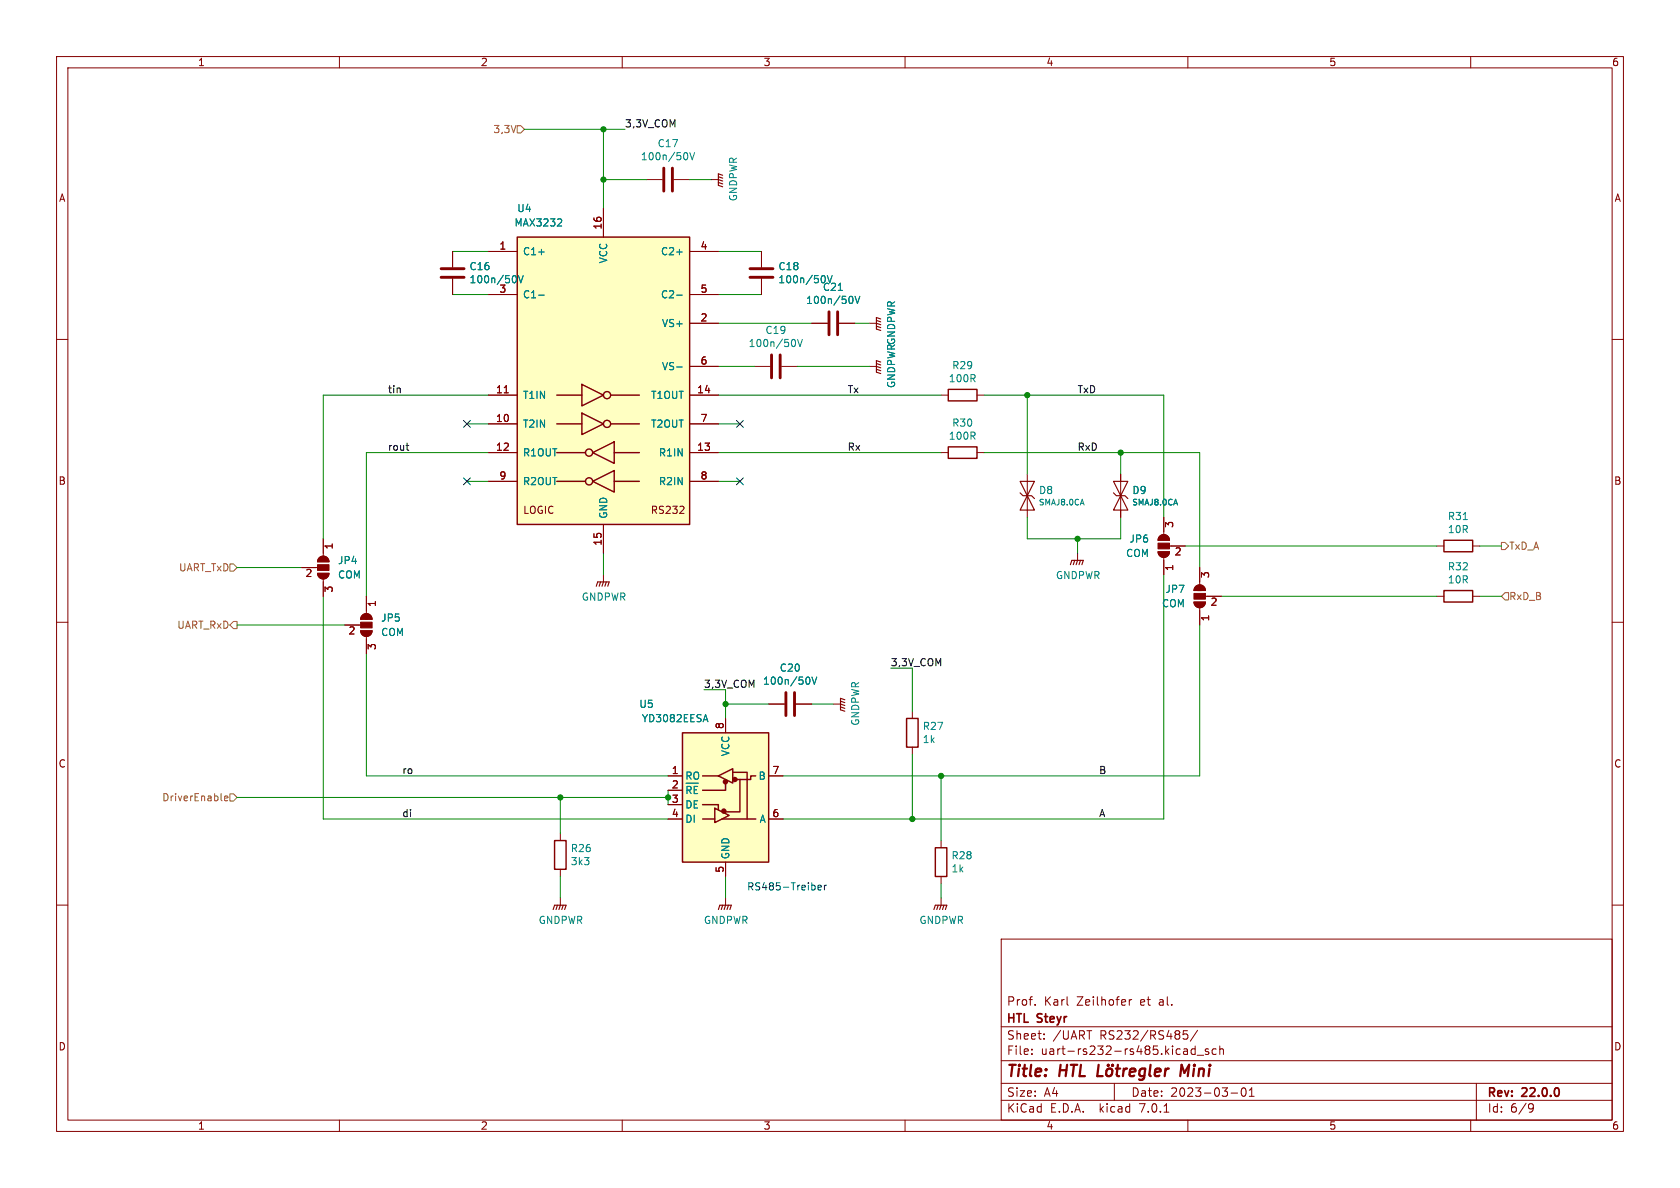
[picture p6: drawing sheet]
<svg xmlns="http://www.w3.org/2000/svg" width="297mm" height="210mm" viewBox="0 0 297 210" stroke-linecap="round" stroke-linejoin="round" font-family="sans-serif">
<g fill="none" stroke="#840000" stroke-width=".18">
<path d="M10 10h277v190h-277zM12 12h273v186h-273zM60 10v2M110 10v2M160 10v2M210 10v2M260 10v2M106.7 36.8v5.1M114.3 31.8h2.8M119.1 31.8h2.8M125.7 31.8h1.3M10 60h2"/>
<path d="M80 44.5v2.7M80 49.3v2.8M86.4 44.5h5M86.4 52.1h5M121.9 57.2h5.1M121.9 44.5h5.1M121.9 52.1h5.1M134.6 44.5v2.7M134.6 49.3v2.8M143.5 57.2h2.8M148.3 57.2h2.8M153.7 57.2h1.2"/>
<path d="M285 60h2M86.4 74.9h5M86.4 69.9h5M89.1 69.4h.8M121.9 64.8h5.1M121.9 74.9h5.1M121.9 69.9h5.1M133.3 64.8h2.8M138.2 64.8h2.8M153.7 64.8h1.2M166.4 69.9h1.2M172.7 69.9h1.3"/>
<path d="M56.4 98.6a1.02 1.02 0 0 1 1.1-.2 1.02 1.02 0 0 1 .7 .9h-2.1zM57.1 95.3v3M86.4 80h5M86.4 85.1h5M106.7 92.7v5.1M121.9 80h5.1M121.9 85.1h5.1M166.4 80h1.2M172.7 80h1.3M181.6 83.8v7.6M190.5 97.8v1.3M198.1 83.8v7.6"/>
<path d="M204.7 97.5h2.1a1.02 1.02 0 0 1-1.1 1 1.02 1.02 0 0 1-1-1zM205 94.8a1.02 1.02 0 0 1 1.1-.2 1.02 1.02 0 0 1 .7 .9h-2.1zM205.7 91.4v3.1M205.7 98.6v3M206.8 96.5h2.7M254 96.5h1.3M260.3 96.5h1.3M10 110h2M53.3 100.3h2.8M56.1 101.3h2.1a1.02 1.02 0 0 1-1.1 1.1 1.02 1.02 0 0 1-1-1.1zM57.1 102.4v3M61 110.5h2.8"/>
<path d="M63.8 111.5h2a1.02 1.02 0 0 1-1 1 1.02 1.02 0 0 1-1-1zM64.1 108.7a1.02 1.02 0 0 1 1.1-.2 1.02 1.02 0 0 1 .6 1h-2zM64.8 105.4v3.1M64.8 112.5v3.1M106.7 101.6v1.3M211.1 106.4h2a1.02 1.02 0 0 1-1 1 1.02 1.02 0 0 1-1-1zM211.4 103.7a1.02 1.02 0 0 1 1.1-.2 1.02 1.02 0 0 1 .6 .9h-2zM212.1 100.3v3.1M212.1 107.4v3.1M213.1 105.4h2.8M254 105.4h1.3M260.3 105.4h1.3"/>
<path d="M285 110h2M118.1 137.2h2.5M118.1 139.7h2.5M128.3 127v2.5M129.5 136.5h.1M135.9 137.2h2.5M135.9 124.5h2.8M140.7 124.5h2.8M147.3 124.5h1.3M161.3 125.7v1.3M161.3 132.1v1.3M10 160h2"/>
<path d="M99.1 147.3v1.3M99.1 153.7v1.2M99.1 158.8v1.2M118.1 142.2h2.5M118.1 144.8h2.5M128.3 152.4v2.5M128.3 158.8v1.2M135.9 144.8h2.5M166.4 148.6v1.3M166.4 154.9v1.3M166.4 158.8v1.2M285 160h2"/>
<path d="M177 166h108v32h-108zM183 177.6v.1M199.6 176.7v1M200.1 176.7l-.3 .1-.2 .2M60 198v2M110 198v2M160 198v2M177 194.5h108M177 191.5h108M177 187.5h108M177 181.5h108M182.4 186.3v.1"/>
<path d="M182.4 185.5v.1M184.6 183.6v.1M184.6 182.8v.1M197 191.5v3M205.8 196.6h.8M209.9 185.5v.9M209.9 186.3l-.1 .1M209.9 185.8h-.1M209.9 182.2h-.7l-.1 .7 .3-.1h.5l.1 .3-.1 .5-.2 .1-.6-.1M210 198v2M211.3 184.9v1.5M211.3 185.5l-.4-.1-.3 .3v.4l.1 .2h.6"/>
<path d="M211.6 186.5h1.2M211.7 182.1l-1.3 2M213.6 185.5l-.3-.1-.2 .2v.2l.5 .2v.3h-.5M215 185.5l-.4-.1-.3 .3v.4l.1 .2h.6M215.6 185.5l.3-.1 .3 .1 .1 .9M215.6 184.9v1.5M217.6 193.2h1.2M219.6 192.4l.2-.1a.81 .81 0 0 1 .6 .6 .81 .81 0 0 1-.3 .8l-.2 .1a.81 .81 0 0 1-.6-.6 .81 .81 0 0 1 .3-.8zM220.9 193.8h.8M220.9 192.7l.4-.4v1.5M260 198v2M261 191.5v6.5"/>
<path d="M270.5 195.1l.5 .1a.99 .99 0 0 1-.4 1.4h-.2M271.1 195.7l-.2 .3h-.4"/>
</g>
<g fill="none" stroke="#840000" stroke-width=".4">
<path d="M187.4 189.2h1.1M187.5 188.2l-.2 2M188.6 188.2l-.2 2M189.3 188.2h1.1M189.9 188.2l-.3 2M191.1 188.2l-.3 2h1M194.2 188.2l-.2 2h.9M195.7 189.1a.52 .52 0 0 1 .6-.2 .52 .52 0 0 1 .4 .4l-.1 .6a.55 .55 0 0 1-.5 .3 .55 .55 0 0 1-.6-.3zM195.9 188.2l.1 .1-.1 .1M195.9 188.2l-.1 .1 .1 .1M195.9 188.2v.2M196.7 188.2l-.1 .1 .1 .1"/>
<path d="M196.7 188.2l.1 .1-.1 .1M196.7 188.2v.2M197.3 188.9h.7M197.6 188.2l-.2 1.7 .1 .2 .4 .1M198.7 188.9l-.2 1.3M199.3 188.9l-.4 .1-.3 .3M199.7 189.6l1-.2v-.4l-.2-.1-.6 .1-.2 .9 .2 .3 .6-.1M202.5 189a.66 .66 0 0 0-1 .3l-.1 .6 .1 .2 .2 .1 .6-.1M202.5 188.9l-.2 1.6a.6 .6 0 0 1-.9 .3M203.4 188.2l-.2 1.7 .2 .3M204.2 189.6l1-.2-.1-.4-.6-.1-.3 .3v.9l.2 .1 .6-.1M206.1 188.9l-.2 1.3"/>
<path d="M206.6 188.9l-.4 .1-.2 .3M209.4 189.7l-.5-1.5-.3 2"/>
</g>
<g fill="none" stroke="#840000" stroke-width=".25">
<path d="M91.4 41.9h30.5v50.8h-30.5zM98.4 74.9h4.5M98.4 69.9h4.5M102.9 73l3.8 1.9-3.8 1.9zM102.9 67.9l3.8 2-3.8 1.9zM107.9 74.9h5.1M107.9 69.9h5.1M167.6 79h5.1v2h-5.1zM167.6 68.8h5.1v2.1h-5.1zM98.4 85.1h5.1M98.4 80h5.1M104.8 85.1l3.8-1.9v3.8z"/>
<path d="M104.8 80l3.8-1.9v3.8zM108.6 85.1h4.4M108.6 80h4.4M255.3 95.5h5v2h-5zM255.3 104.4h5v2h-5zM120.6 129.5h15.3v22.9h-15.3zM124.2 137.2h2.8M127 137.2l2.5-1.3v2.5zM128.3 138.4v1.3h-4.1M129.5 136.5h2.6v8.3M130.8 137.8v5.7h-2.5M133.6 137.2h-.9v.6h-2.5"/>
<path d="M160.3 127h2v5.1h-2zM98 148.6h2.1v5.1h-2.1zM124.2 142.2h2.8v1M124.2 144.8h2.2M126.4 142.9l2.5 1.2-2.5 1.3zM127.6 144.8h6M165.4 149.9h2v5h-2z"/>
<circle cx="107.3" cy="74.9" r=".63"/>
<circle cx="107.3" cy="69.8" r=".63"/>
<circle cx="104.1" cy="85.1" r=".63"/>
<circle cx="104.1" cy="80" r=".63"/>
</g>
<g fill="none" stroke="#840000" stroke-width=".2">
<path d="M127 32.3l.8 .2M127 31.8l.8 .2M127 31.2l.8 .3M127.8 31l-.8-.3v2.1l.8 .2M154.9 57.7l.8 .2M154.9 57.2l.8 .2M154.9 56.6l.8 .3M155.7 56.4l-.8-.3v2.1l.8 .2M154.9 65.3l.8 .2M154.9 64.8l.8 .2M154.9 64.3l.8 .2M155.7 64l-.8-.2v2l.8 .2"/>
<path d="M180.3 85.1h2.6l-1.3 2.5zM180.3 87.1l.5 .5h1.6l.5 .5M181.6 87.6l1.3 2.6h-2.6zM189.2 99.8l.3-.7h2l-.2 .7M190 99.1l-.3 .7M190.5 99.1l-.3 .7M191 99.1l-.2 .7M196.8 85.1h2.6l-1.3 2.5zM196.8 87.1l.6 .5h1.5l.5 .5M198.1 87.6l1.3 2.6h-2.6zM105.4 103.6l.3-.7h2l-.3 .7M106.2 102.9l-.3 .7"/>
<path d="M106.7 102.9l-.3 .7M107.2 102.9l-.3 .7M148.6 125l.8 .2M148.6 124.5l.8 .2M148.6 124l.8 .2M149.4 123.7l-.8-.3v2.1l.8 .2M97.8 160.8l.2-.8h2.1l-.3 .8M98.6 160l-.3 .8M99.1 160l-.3 .8M99.6 160l-.3 .8M127 160.8l.3-.8h2l-.3 .8M127.8 160l-.3 .8"/>
<path d="M128.3 160l-.3 .8M128.8 160l-.3 .8M165.1 160.8l.3-.8h2l-.3 .8M165.9 160l-.3 .8M166.4 160l-.3 .8M166.9 160l-.3 .8"/>
</g>
<path d="M117.3 29.7v4.1M118.9 29.7v4.1M78 49h4M78 47.5h4M132.6 49h4.1M132.6 47.5h4.1M146.6 55.1v4.1M148.1 55.1v4.1M136.4 62.7v4.1M137.9 62.7v4.1M138.9 122.4v4.1M140.5 122.4v4.1" fill="none" stroke="#840000" stroke-width=".51"/>
<g fill="none" stroke="#008484" stroke-width=".18">
<path d="M99.2 38.7l.1 .2-.1 .3-.7 .8h.8M121.3 27a.79 .79 0 0 1 0 1.2M122 27l.4 1.2 .4-1.2M91 48.7a.79 .79 0 0 1 0 1.3M91.7 48.7l.4 1.3 .4-1.3M95.2 52.2h1M119.6 52.2h1M119.6 44.6h1M140.3 60a.79 .79 0 0 1 0 1.3M141 60l.4 1.3 .4-1.3M145.6 48.7l.2 .1 .1 .4-.1 .5M146.3 48.7l.4 1.3 .4-1.3"/>
<path d="M150.5 52.4a.79 .79 0 0 1 0 1.2M151.2 52.4l.4 1.2 .4-1.2M119.6 64.9h1M156.9 61.2v.5h1.3M156.9 66.3h1.3l-1.3 .7h1.3M156.9 62.2l1.3 .3-.9 .2 .9 .3-1.3 .3M157 67.6a.59 .59 0 0 0 .5 .8 .59 .59 0 0 0 .6-.8h-.5v.2M157 65.2a.68 .68 0 0 1 .7-.2 .68 .68 0 0 1 .5 .7h-1.3zM157.6 64.4l-.1-.6-.2-.1-.3 .1-.1 .6h1.3M157.6 61.2v.5M142.9 119.7a.79 .79 0 0 1 0 1.3M143.5 119.7l.5 1.3 .4-1.3"/>
<path d="M122.2 139.3l-.3-.3h-.4v1.3M123.3 139h-.6v1.3M124.7 126.3l.5 1.3"/>
</g>
<g fill="#ffffc2" stroke="#ffffc2" stroke-width=".18">
<path d="M120.6 129.5h15.3v22.9h-15.3z"/>
<path d="M91.4 41.9h30.5v50.8h-30.5z"/>
</g>
<g fill="#840000" stroke="#840000" stroke-width=".25">
<circle cx="128" cy="143.4" r=".36"/>
<circle cx="128.2" cy="138.2" r=".36"/>
<circle cx="129.9" cy="137.8" r=".36"/>
</g>
<g fill="#840000" stroke="#840000" stroke-width=".18">
<path d="M56.4 98.6a1.02 1.02 0 0 1 1.1-.2 1.02 1.02 0 0 1 .7 .9h-2.1z"/>
<path d="M56.1 99.8h2.1v1h-2.1z"/>
<path d="M56.1 101.3h2.1a1.02 1.02 0 0 1-1.1 1.1 1.02 1.02 0 0 1-1-1.1z"/>
<path d="M211.1 106.4h2a1.02 1.02 0 0 1-1 1 1.02 1.02 0 0 1-1-1z"/>
<path d="M211.1 104.9h2v1h-2z"/>
<path d="M211.4 103.7a1.02 1.02 0 0 1 1.1-.2 1.02 1.02 0 0 1 .6 .9h-2z"/>
<path d="M204.7 97.5h2.1a1.02 1.02 0 0 1-1.1 1 1.02 1.02 0 0 1-1-1z"/>
<path d="M204.7 96h2.1v1h-2.1z"/>
<path d="M205 94.8a1.02 1.02 0 0 1 1.1-.2 1.02 1.02 0 0 1 .7 .9h-2.1z"/>
<path d="M64.1 108.7a1.02 1.02 0 0 1 1.1-.2 1.02 1.02 0 0 1 .6 1h-2z"/>
<path d="M63.8 110h2v1h-2z"/>
<path d="M63.8 111.5h2a1.02 1.02 0 0 1-1 1 1.02 1.02 0 0 1-1-1z"/>
</g>
<path d="M91.4 22.2h.7l.6 .7-.6 .6h-.7zM40.6 99.7h.7l.6 .6-.6 .7h-.7zM265.4 95.9h.7l.6 .6-.6 .7h-.7zM41.3 109.9h.6v1.2h-.6l-.7-.6zM266.1 104.8h.6v1.2h-.6l-.7-.6zM39.7 141.1l.6-.1-.1-.2-.3-.1-.2 .2 .1 .6h.4M40.6 140.3h.7l.6 .7-.6 .6h-.7z" fill="none" stroke="#848400" stroke-width=".18"/>
<path d="M71.8 78.7h.5M72.1 79.6h.2" fill="none" stroke="#000" stroke-width=".18"/>
<path d="M144.6 156.9l.6-.1-.1-.3h-.3l-.2 .2 .1 .6h.4M145.7 156.5v.8M146.1 156.5l-.4 .2" fill="none" stroke="#0000c2" stroke-width=".18"/>
<g fill="none" stroke="#008400" stroke-width=".18">
<path d="M92.7 22.9h17.8M106.7 22.9v13.9M106.7 31.8h7.6M121.9 31.8h3.8M80 52.1h6.4M80 44.5h6.4M127 52.1h7.6M127 44.5h7.6M127 57.2h16.5M151.1 57.2h2.6M82.5 74.9h3.9M86.4 69.9h-29.3v25.4"/>
<path d="M127 69.9h39.4M127 74.9h3.8M127 64.8h6.3M141 64.8h12.7M174 69.9h31.7v21.5M181.6 69.9v13.9M82.5 85.1h3.9M86.4 80h-21.6v25.4M106.7 97.8v3.8M127 85.1h3.8M127 80h39.4M174 80h38.1v20.3"/>
<path d="M181.6 91.4v3.9h16.5v-3.9M190.5 95.3v2.5M198.1 80v3.8M209.5 96.5h44.5M261.6 96.5h3.8M41.9 110.5h19.1M41.9 100.3h11.4M57.1 105.4v39.4h61M64.8 115.6v21.6h53.3M157.5 118.1h3.8v7.6M205.7 101.6v43.2h-67.3M212.1 110.5v26.7h-73.7"/>
<path d="M215.9 105.4h38.1M261.6 105.4h3.8M118.1 139.7v2.5M124.5 121.9h3.8v5.1M128.3 124.5h7.6M143.5 124.5h3.8M161.3 133.4v11.4M166.4 137.2v11.4M41.9 141h76.2M99.1 141v6.3M99.1 154.9v3.9M128.3 154.9v3.9"/>
<path d="M166.4 156.2v2.6"/>
</g>
<path d="M81.9 74.3l1.3 1.2M83.2 74.3l-1.3 1.2M130.2 74.3l1.2 1.2M131.4 74.3l-1.2 1.2M81.9 84.5l1.3 1.2M83.2 84.5l-1.3 1.2M130.2 84.5l1.2 1.2M131.4 84.5l-1.2 1.2" fill="none" stroke="#000084" stroke-width=".18"/>
<g fill="#008400" stroke="#008400" stroke-width=".18">
<circle cx="181.6" cy="69.9" r=".46"/>
<circle cx="198.1" cy="80" r=".46"/>
<circle cx="166.4" cy="137.2" r=".46"/>
<circle cx="190.5" cy="95.3" r=".46"/>
<circle cx="106.7" cy="31.8" r=".46"/>
<circle cx="106.7" cy="22.9" r=".46"/>
<circle cx="128.3" cy="124.5" r=".46"/>
<circle cx="161.3" cy="144.8" r=".46"/>
<circle cx="118.1" cy="141" r=".46"/>
<circle cx="99.1" cy="141" r=".46"/>
</g>
<g font-size="2.8" fill="#840000">
<text x="178" y="190.8">Title:</text>
<text x="210" y="190.8">Mini</text>
</g>
<g font-size="2.1" fill="#840000">
<text x="178" y="177.9">Prof.</text>
<text x="184.6" y="177.9">Karl</text>
<text x="190.4" y="177.9">Zeilhofer</text>
<text x="201.6" y="177.9">et</text>
<text x="205" y="177.9">al.</text>
<text x="178" y="183.9">Sheet:</text>
<text x="178" y="181.1">HTL Steyr</text>
<text x="186.2" y="183.9">/UART</text>
<text x="194.4" y="183.9">RS232/RS485/</text>
<text x="178" y="186.6">File:</text>
<text x="184" y="186.6">uart-rs232-rs485.kicad_sch</text>
<text x="178" y="196.8">KiCad</text>
<text x="178" y="194">Size:</text>
<text x="184.6" y="194">A4</text>
<text x="185.7" y="196.8">E.D.A.</text>
<text x="194.4" y="196.8">kicad</text>
<text x="200" y="194">Date:</text>
<text x="201.5" y="196.8">7.0.1</text>
<text x="206.9" y="194">2023-03-01</text>
<text x="263" y="194.2">Rev:</text>
<text x="263" y="196.8">Id:</text>
<text x="267" y="196.8">6/9</text>
<text x="269.2" y="194.2">22.0.0</text>
</g>
<g font-size="1.8" fill="#840000">
<text x="35" y="11.8">1</text>
<text x="85" y="11.8">2</text>
<text x="135" y="11.8">3</text>
<text x="185" y="11.8">4</text>
<text x="235" y="11.8">5</text>
<text x="285" y="11.8">6</text>
<text x="10.4" y="35.8">A</text>
<text x="285.4" y="35.8">A</text>
<text x="106.4" y="40.6" transform="rotate(-90 106.4 40.6)">16</text>
<text x="88.2" y="44.2">1</text>
<text x="123.8" y="44.2">4</text>
<text x="88.2" y="51.8">3</text>
<text x="123.8" y="51.8">5</text>
<text x="123.8" y="56.9">2</text>
<text x="123.8" y="64.5">6</text>
<text x="87.6" y="69.6">11</text>
<text x="123.2" y="69.6">14</text>
<text x="87.6" y="74.7">10</text>
<text x="123.8" y="74.7">7</text>
<text x="87.6" y="79.8">12</text>
<text x="123.2" y="79.8">13</text>
<text x="10.3" y="85.8">B</text>
<text x="88.2" y="84.8">9</text>
<text x="123.8" y="84.8">8</text>
<text x="285.3" y="85.8">B</text>
<text x="92.4" y="91">LOGIC</text>
<text x="115" y="91">RS232</text>
<text x="207.6" y="93.4" transform="rotate(-90 207.6 93.4)">3</text>
<text x="59.1" y="97.2" transform="rotate(-90 59.1 97.2)">1</text>
<text x="106.4" y="96.5" transform="rotate(-90 106.4 96.5)">15</text>
<text x="207.6" y="98.4">2</text>
<text x="207.6" y="101" transform="rotate(-90 207.6 101)">1</text>
<text x="53.9" y="102.2">2</text>
<text x="59.1" y="104.8" transform="rotate(-90 59.1 104.8)">3</text>
<text x="66.7" y="107.3" transform="rotate(-90 66.7 107.3)">1</text>
<text x="214" y="107.3">2</text>
<text x="214" y="102.3" transform="rotate(-90 214 102.3)">3</text>
<text x="61.6" y="112.4">2</text>
<text x="214" y="109.9" transform="rotate(-90 214 109.9)">1</text>
<text x="66.7" y="115" transform="rotate(-90 66.7 115)">3</text>
<text x="128" y="128.9" transform="rotate(-90 128 128.9)">8</text>
<text x="10.3" y="135.8">C</text>
<text x="118.7" y="136.9">1</text>
<text x="136.5" y="136.9">7</text>
<text x="285.3" y="135.8">C</text>
<text x="118.7" y="139.4">2</text>
<text x="118.7" y="142">3</text>
<text x="118.7" y="144.5">4</text>
<text x="136.5" y="144.5">6</text>
<text x="128" y="154.3" transform="rotate(-90 128 154.3)">5</text>
<text x="10.3" y="185.8">D</text>
<text x="285.3" y="185.8">D</text>
<text x="35" y="199.8">1</text>
<text x="85" y="199.8">2</text>
<text x="135" y="199.8">3</text>
<text x="185" y="199.8">4</text>
<text x="235" y="199.8">5</text>
<text x="285" y="199.8">6</text>
</g>
<g font-size="1.8" fill="#848400">
<text x="87.1" y="23.7">3,3V</text>
<text x="31.5" y="101.2">UART_TxD</text>
<text x="266.8" y="97.3">TxD_A</text>
<text x="266.8" y="106.2">RxD_B</text>
<text x="31.2" y="111.3">UART_RxD</text>
<text x="28.6" y="141.8">DriverEnable</text>
</g>
<g font-size="1.8">
<text x="110.5" y="22.6">3,3V_COM</text>
<text x="68.6" y="69.6">tin</text>
<text x="149.9" y="69.6">Tx</text>
<text x="190.5" y="69.6">TxD</text>
<text x="68.6" y="79.7">rout</text>
<text x="149.9" y="79.7">Rx</text>
<text x="190.5" y="79.7">RxD</text>
<text x="157.5" y="117.8">3,3V_COM</text>
<text x="124.5" y="121.7">3,3V_COM</text>
<text x="71.1" y="136.9">ro</text>
<text x="194.3" y="136.9">B</text>
<text x="71.1" y="144.5">di</text>
<text x="194.3" y="144.5">A</text>
</g>
<g font-size="1.8" fill="#008484">
<text x="113.2" y="28.5">100n/50V</text>
<text x="116.2" y="26.2">C17</text>
<text x="130.5" y="35.6" transform="rotate(-90 130.5 35.6)">GNDPWR</text>
<text x="90.9" y="40.2">MAX3232</text>
<text x="91.4" y="37.7">U4</text>
<text x="82.9" y="47.9">C16</text>
<text x="92.5" y="45.3">C1+</text>
<text x="107.5" y="46.7" transform="rotate(-90 107.5 46.7)">VCC</text>
<text x="116.7" y="45.3">C2+</text>
<text x="137.5" y="47.9">C18</text>
<text x="82.9" y="50.2">100n/50V</text>
<text x="92.5" y="52.9">C1-</text>
<text x="116.7" y="52.9">C2-</text>
<text x="137.5" y="50.2">100n/50V</text>
<text x="142.4" y="53.9">100n/50V</text>
<text x="145.4" y="51.6">C21</text>
<text x="116.9" y="58">VS+</text>
<text x="135.3" y="59.2">C19</text>
<text x="116.9" y="65.6">VS-</text>
<text x="132.3" y="61.5">100n/50V</text>
<text x="158.4" y="61" transform="rotate(-90 158.4 61)">GNDPWR</text>
<text x="168.3" y="65.4">R29</text>
<text x="92.5" y="70.7">T1IN</text>
<text x="115" y="70.7">T1OUT</text>
<text x="167.7" y="67.7">100R</text>
<text x="92.5" y="75.8">T2IN</text>
<text x="115" y="75.8">T2OUT</text>
<text x="167.7" y="77.9">100R</text>
<text x="168.3" y="75.6">R30</text>
<text x="92.5" y="80.8">R1OUT</text>
<text x="116.4" y="80.8">R1IN</text>
<text x="92.5" y="85.9">R2OUT</text>
<text x="116.4" y="85.9">R2IN</text>
<text x="183.6" y="87.5">D8</text>
<text x="200.1" y="87.5">D9</text>
<text x="107.5" y="91.7" transform="rotate(-90 107.5 91.7)">GND</text>
<text x="255.9" y="92.1">R31</text>
<text x="255.9" y="94.4">10R</text>
<text x="59.7" y="99.9">JP4</text>
<text x="199" y="98.6">COM</text>
<text x="199.6" y="96.1">JP6</text>
<text x="255.9" y="101">R32</text>
<text x="59.7" y="102.4">COM</text>
<text x="102.8" y="106.3">GNDPWR</text>
<text x="186.6" y="102.5">GNDPWR</text>
<text x="205.4" y="107.5">COM</text>
<text x="206" y="105">JP7</text>
<text x="255.9" y="103.3">10R</text>
<text x="67.3" y="110">JP5</text>
<text x="67.3" y="112.6">COM</text>
<text x="137.8" y="118.9">C20</text>
<text x="113" y="125.3">U5</text>
<text x="134.8" y="121.2">100n/50V</text>
<text x="113.4" y="127.8">YD3082EESA</text>
<text x="152.1" y="128.4" transform="rotate(-90 152.1 128.4)">GNDPWR</text>
<text x="163.1" y="129.2">R27</text>
<text x="163.1" y="131.5">1k</text>
<text x="121.2" y="138">RO</text>
<text x="129.1" y="133.8" transform="rotate(-90 129.1 133.8)">VCC</text>
<text x="134" y="138">B</text>
<text x="121.2" y="141.1">~{RE}</text>
<text x="121.2" y="143.1">DE</text>
<text x="121.2" y="145.6">DI</text>
<text x="134.2" y="145.6">A</text>
<text x="100.8" y="150.8">R26</text>
<text x="100.8" y="153.1">3k3</text>
<text x="129.1" y="151.9" transform="rotate(-90 129.1 151.9)">GND</text>
<text x="168.2" y="152.1">R28</text>
<text x="168.2" y="154.4">1k</text>
<text x="95.2" y="163.5">GNDPWR</text>
<text x="124.4" y="163.5">GNDPWR</text>
<text x="162.5" y="163.5">GNDPWR</text>
</g>
<text font-size="1.8" fill="#0000c2" x="132.1" y="157.5">RS485-Treiber</text>
<g font-size="1.4" fill="#008484">
<text x="183.6" y="89.5">SMAJ8.0CA</text>
<text x="200.1" y="89.5">SMAJ8.0CA</text>
</g>
</svg>
